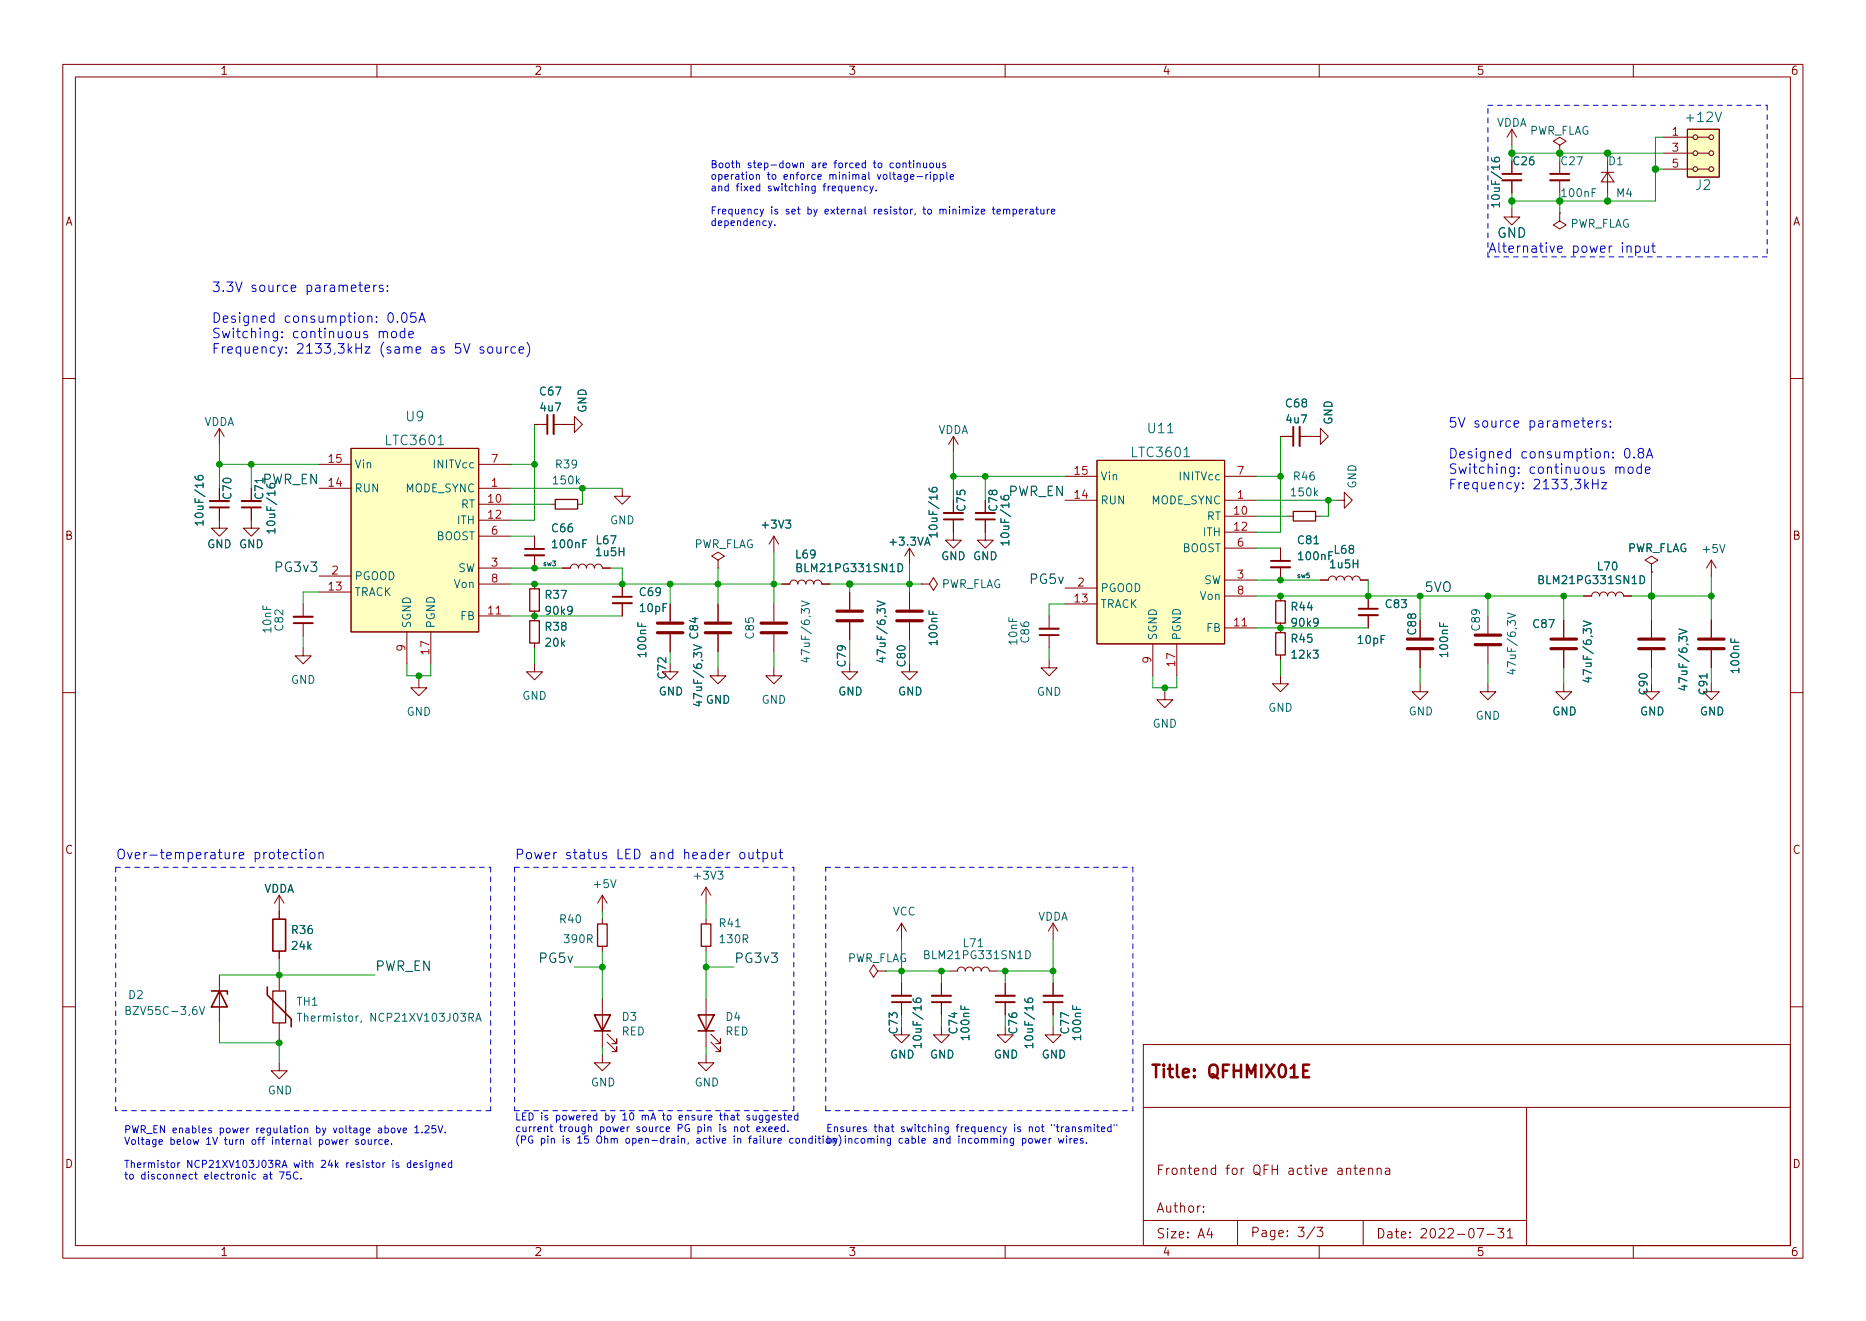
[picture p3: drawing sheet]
<svg xmlns="http://www.w3.org/2000/svg" width="297mm" height="210mm" viewBox="0 0 297 210" stroke-linecap="round" stroke-linejoin="round" font-family="sans-serif">
<g fill="none" stroke="#840000" stroke-width=".16">
<path d="M10 10.2h277v190.1h-277zM12 12.2h273v186.1h-273zM60 10.2v2M110 10.2v2M160 10.2v2M210 10.2v2M260 10.2v2M240.7 33.3v1.2h1.2l-1.2 1.3-1.3-1.3h1.3M240.7 20.6l-.8 1.2M240.7 20.6v2.5M240.7 25.6v2.1M240.7 28.7v2"/>
<path d="M240.7 20.6l.7 1.2M248.3 23.1l1-.6-1-.7-1 .7 1 .6v1.3M248.3 33.9v1.3l1 .6-1 .6-1-.6 1-.6M248.3 33.9h.1M248.3 25.6v2.1M248.3 28.7v2M254.9 27.4h2M255.9 27.4l1 1.6h-2zM255.9 25.6v5.1M264.8 26.9h4.7M264.8 24.4h4.7M264.8 21.8h4.7"/>
<path d="M268.6 20.6h5.1v7.6h-5.1zM270.3 26.9h1.7M270.3 24.4h1.7M270.3 21.8h1.7M10 60.2h2M34.9 68.2l-.7 1.3M34.9 68.2v2.5M34.9 68.2l.8 1.3M50.8 77.7h5.1M50.8 73.9h5.1M55.9 71.4h20.3v29.2h-20.3zM76.2 77.7h5.1"/>
<path d="M76.2 73.9h5.1M85.1 67.6h2M88.1 67.6h3.3v-1.3l1.3 1.3-1.3 1.2v-1.2M99.1 77.7v1.3h1.2l-1.2 1.3-1.3-1.3h1.3M151.8 69.5l-.8 1.2M151.8 69.5v2.5M151.8 69.5l.7 1.2M169.5 79.6h5.1M169.5 75.8h5.1M174.6 73.3h20.3v29.2h-20.3zM194.9 79.6h5.1M194.9 75.8h5.1"/>
<path d="M203.8 69.5h2.1M206.9 69.5h3.3v-1.3l1.3 1.3-1.3 1.2v-1.2M212.7 79.6h1.3v-1.2l1.3 1.2-1.3 1.3v-1.3M285 60.2h2M34.9 80.8v3.3h1.3l-1.3 1.2-1.2-1.2h1.2M40 80.8v3.3h1.3l-1.3 1.2-1.3-1.2h1.3M48.3 96.1v2.1M48.3 99.2v2M50.8 94.2h5.1M50.8 91.7h5.1M76.2 93h5.1M76.2 80.3h5.1"/>
<path d="M76.2 98h5.1M76.2 82.8h5.1M76.2 90.4h5.1M76.2 85.3h5.1M85.1 85.3v2.1M85.1 88.4v2M85.1 93v.7M85.1 97.3v1.5M87.6 80.3h.8M89.5 90.4h1.3a.64 .64 0 0 1 .6-.6 .64 .64 0 0 1 .7 .6 .64 .64 0 0 1 .6-.6 .64 .64 0 0 1 .6 .6 .64 .64 0 0 1 .7-.6 .64 .64 0 0 1 .6 .6 .64 .64 0 0 1 .6-.6 .64 .64 0 0 1 .7 .6h1.3M91.9 80.3h.8M99.1 93v2"/>
<path d="M99.1 96v2M106.7 96.1v2.8M114.3 89.1l1-.6-1-.6-1 .6 1 .6v1.3M114.3 90.4h.1M114.3 96.1v2.8M123.2 85.3v2.6M123.2 96.1v2.8M123.2 85.3l-.8 1.3M123.2 85.3l.8 1.3M124.5 93h1.2a.64 .64 0 0 1 .7-.7 .64 .64 0 0 1 .6 .7 .64 .64 0 0 1 .6-.7 .64 .64 0 0 1 .7 .7 .64 .64 0 0 1 .6-.7 .64 .64 0 0 1 .6 .7 .64 .64 0 0 1 .7-.7 .64 .64 0 0 1 .6 .7h1.3M135.3 94.2v2.8M135.3 99.1v2.7"/>
<path d="M144.8 87.2l-.8 1.3M144.8 87.2v2.6M144.8 94.2v2.8M144.8 99.1v2.7M144.8 87.2l.7 1.3M146.7 93h1.3l.6-1.1 .6 1.1-.6 1-.6-1M146.7 93h.1M151.8 82.7v3.3h1.2l-1.2 1.2-1.3-1.2h1.3M156.8 82.7v3.3h1.3l-1.3 1.2-1.2-1.2h1.2M167 98v2.1M169.5 96.1h5.1M169.5 93.6h5.1"/>
<path d="M194.9 94.9h5.1M194.9 92.3h5.1M194.9 82.2h5.1M194.9 99.9h5.1M194.9 84.7h5.1M194.9 87.2h5.1M203.8 87.2v2.1M203.8 90.3v2M203.8 94.9v.7M203.8 99.2v1.5M205.1 82.2h.8M209.4 82.2h.8"/>
<path d="M210.2 92.3h1.3a.64 .64 0 0 1 .6-.6 .64 .64 0 0 1 .6 .6 .64 .64 0 0 1 .7-.6 .64 .64 0 0 1 .6 .6 .64 .64 0 0 1 .6-.6 .64 .64 0 0 1 .7 .6 .64 .64 0 0 1 .6-.6 .64 .64 0 0 1 .6 .6h1.3M217.8 94.9v2M217.8 97.9v2M236.9 98v2.8M248.9 98.7v2.8M252.1 94.9h1.3a.64 .64 0 0 1 .6-.7 .64 .64 0 0 1 .6 .7 .64 .64 0 0 1 .7-.7 .64 .64 0 0 1 .6 .7 .64 .64 0 0 1 .6-.7 .64 .64 0 0 1 .7 .7 .64 .64 0 0 1 .6-.7 .64 .64 0 0 1 .6 .7h1.3M262.9 89.8l1-.7-1-.6-1 .6 1 .7v1.3M262.9 91.1h.1M262.9 98.7v2.8M272.4 89.1v2.6M272.4 98.7v2.8M272.4 89.1l-.7 1.3"/>
<path d="M272.4 89.1l.8 1.3M10 110.2h2M48.3 103.1v1.3h1.2l-1.2 1.3-1.3-1.3h1.3M64.8 100.6v5.1M66.7 108.2v1.3h1.2l-1.2 1.2-1.3-1.2h1.3M68.6 100.6v5.1M85.1 105.7v1.2h1.3l-1.3 1.3-1.3-1.3h1.3M85.1 102.4v.7M106.7 105.7v1.2h1.2l-1.2 1.3-1.3-1.3h1.3M106.7 101v2.8M114.3 106.3v1.3h1.3l-1.3 1.2-1.3-1.2h1.3M114.3 101v2.8"/>
<path d="M123.2 106.3v1.3h1.3l-1.3 1.2-1.3-1.2h1.3M123.2 101v2.8M135.3 105.7v1.2h1.2l-1.2 1.3-1.3-1.3h1.3M144.8 105.7v1.2h1.2l-1.2 1.3-1.3-1.3h1.3M167 105v1.3h1.3l-1.3 1.3-1.3-1.3h1.3M167 101.1v2M183.5 102.5v5.1M185.4 110.1v1.3h1.3l-1.3 1.2-1.3-1.2h1.3M187.3 102.5v5.1M203.8 107.6v1.2h1.3l-1.3 1.3-1.2-1.3h1.2M203.8 104.3v.7M226.1 108.8v1.3h1.2l-1.2 1.3-1.3-1.3h1.3"/>
<path d="M226.1 103.5v2.8M236.9 108.8v1.3h1.2l-1.2 1.3-1.3-1.3h1.3M236.9 102.9v2.8M248.9 108.8v1.3h1.3l-1.3 1.3-1.3-1.3h1.3M248.9 103.5v2.8M262.9 108.8v1.3h1.3l-1.3 1.3-1.3-1.3h1.3M262.9 103.5v2.8M272.4 108.8v1.3h1.3l-1.3 1.3-1.3-1.3h1.3M272.4 103.5v2.8M285 110.2h2M34.9 155.2v7.6M44.4 142.5v3.8"/>
<path d="M44.4 151.4v1.2M44.4 155.2v2.5M44.4 142.5l-.7 1.3M44.4 142.5l.8 1.3M95.9 142.5v2.5M95.9 146.3v.8M95.9 150.6v.8M95.9 159v7.6M95.9 142.5l-.8 1.3M95.9 142.5l.7 1.3M112.4 141.2v2.6M112.4 146.3v.8"/>
<path d="M112.4 150.6v.8M112.4 159v7.6M112.4 141.2l-.8 1.3M112.4 141.2l.8 1.3M139.7 154.6l-.6-1.1-.7 1.1 .7 1 .6-1h1.3M141 154.6h.1M143.5 146.9v2.6M143.5 156.5v2M143.5 159.5v2M143.5 146.9l-.8 1.3M143.5 146.9l.8 1.3M149.9 156.5v2"/>
<path d="M149.9 159.5v2M151.1 154.6h1.3a.64 .64 0 0 1 .6-.7 .64 .64 0 0 1 .7 .7 .64 .64 0 0 1 .6-.7 .64 .64 0 0 1 .6 .7 .64 .64 0 0 1 .7-.7 .64 .64 0 0 1 .6 .7 .64 .64 0 0 1 .6-.7 .64 .64 0 0 1 .7 .7h1.2M160 156.5v2M160 159.5v2M167.6 146.9l-.7 1.3M167.6 146.9v2.6M167.6 156.5v2M167.6 159.5v2M167.6 146.9l.8 1.3M10 160.2h2M44.4 169.2v1.2h1.3l-1.3 1.3-1.2-1.3h1.2M44.4 162.8v2.5"/>
<path d="M95.9 167.9v1.3h1.3l-1.3 1.2-1.3-1.2h1.3M96.6 165.9l1.6 1.5v-.8v.8h-.8M96.6 164.6l1.6 1.5v-.8v.8h-.8M112.4 167.9v1.3h1.3l-1.3 1.2-1.3-1.2h1.3M113.2 165.9l1.5 1.5v-.8v.8h-.8M113.2 164.6l1.5 1.5v-.8v.8h-.8M143.5 163.4v1.3h1.3l-1.3 1.3-1.3-1.3h1.3M149.9 163.4v1.3h1.2l-1.2 1.3-1.3-1.3h1.3M160 163.4v1.3h1.3l-1.3 1.3-1.3-1.3h1.3M167.6 163.4v1.3h1.3l-1.3 1.3-1.2-1.3h1.2M182 166.3h103v32h-103zM182 176.3h103"/>
<path d="M243 176.3v22M285 160.2h2M60 198.3v2M110 198.3v2M160 198.3v2M182 194.3h61M191.6 192.8v.1M191.6 192v.1M192.5 195.5l-.4 1h1M192.9 196v1M197 194.3v4M209.3 195.3l-1.3 1.9"/>
<path d="M209.6 195.3h1l-.5 .6 .4 .1v.7l-.2 .1h-.4l-.3-.1M210 198.3v2M215.5 185.9h.6M215.7 185.4v1.3l.1 .2h.3M216.5 186.4l.7-.1-.1-.3-.4-.1-.2 .2 .1 .8h.5M217 194.3v4M217.9 186.1l.2-.2 .3 .1 .1 .9M217.9 185.9v1M219.2 186.1l.2-.2 .4 .1 .1 .9M219.2 185.9v1M220.6 186h.5l.1 .9M221.2 186.3l-.5 .1a.29 .29 0 0 0-.2 .2 .29 .29 0 0 0 .2 .3h.5"/>
<path d="M235.1 195.5h1l-.6 1.5M236.7 196.5h1.2M238.4 195.5h1l-.5 .6 .4 .1v.7l-.2 .1h-.5l-.2-.1M239.9 196l.5-.5v1.5M239.9 197h.9M260 198.3v2M261 198.3h.1"/>
<circle cx="269.9" cy="26.9" r=".38"/>
<circle cx="269.9" cy="24.4" r=".38"/>
<circle cx="269.9" cy="21.8" r=".38"/>
<circle cx="272.4" cy="26.9" r=".38"/>
<circle cx="272.4" cy="21.8" r=".38"/>
<circle cx="272.4" cy="24.4" r=".38"/>
</g>
<path d="M207.5 170.4h.6M208.4 169.5h-.9v2h.9" fill="none" stroke="#840000" stroke-width=".4"/>
<g fill="none" stroke="#840000" stroke-width=".51">
<path d="M104.6 99.2h4.1M112.3 99.2h4M121.2 99.2h4M133.2 97.3h4.1M133.2 98.8h4.1M142.7 97.3h4.1M142.7 98.8h4.1M104.6 100.7h4.1M112.3 100.7h4M121.2 100.7h4M224 101.7h4.1M224 103.2h4.1"/>
<path d="M234.8 101.1h4.1M234.8 102.6h4.1M246.9 101.7h4.1M246.9 103.2h4.1M260.9 101.7h4M260.9 103.2h4M270.4 101.7h4M270.4 103.2h4"/>
</g>
<g fill="none" stroke="#840000" stroke-width=".33">
<path d="M239.1 28.7h3.1M246.8 28.7h3M33.4 79.8h3M38.5 79.8h3M88.1 66v3.1M206.9 67.9v3.1M46.7 98.2h3.1M83.6 88.4h3M97.5 96h3.1M150.2 81.7h3.1M155.3 81.7h3.1M202.3 90.3h3.1"/>
<path d="M216.3 97.9h3M165.5 100.1h3M142 158.5h3M148.3 158.5h3.1M158.5 158.5h3M166.1 158.5h3.1"/>
</g>
<g fill="none" stroke="#840000" stroke-width=".3">
<path d="M239.1 27.7h3.1M246.8 27.7h3M87.1 66v3.1M205.9 67.9v3.1M33.4 80.8h3M38.5 80.8h3M46.7 99.2h3.1M83.6 87.4h3M97.5 95h3.1M150.2 82.7h3.1M155.3 82.7h3.1M202.3 89.3h3.1"/>
<path d="M216.3 96.9h3M165.5 101.1h3M142 159.5h3M148.3 159.5h3.1M158.5 159.5h3M166.1 159.5h3.1"/>
</g>
<g fill="none" stroke="#006464" stroke-width=".16">
<path d="M237.4 25.1a.5 .5 0 0 0 .6 .7h.5l.1-.2 .1-.3-.1-.2-.4-.1-.2 .1-.1 .4 .3 .3M238.7 32.6h-1.3l.4 .3M238.7 32.2v.7M31.1 75.8a.5 .5 0 0 0 .5 .6h.5l.2-.1v-.4l-.1-.2h-.4l-.2 .1-.1 .3 .3 .3M147.9 77.7a.5 .5 0 0 0 .5 .6h.5l.2-.1 .1-.4-.2-.2h-.4l-.2 .1v.4l.2 .2M159.3 79a.5 .5 0 0 0 .6 .6h.5l.1-.2 .1-.3-.1-.2-.4-.1-.2 .2-.1 .3 .3 .3M32.3 83.2h-1.2l.3 .4M32.3 82.9v.7M43.8 84.5h-1.3l.3 .4M43.8 84.1v.8M127.6 95.6l1.2 .5-1.2 .4M139.6 95.6l1.3 .5-1.3 .4"/>
<path d="M143 89.7a.64 .64 0 0 1 .7 .7 .64 .64 0 0 1-.7 .6zM149.2 85.1h-1.3l.4 .4M149.2 84.8v.7M160.6 86.4h-1.3l.4 .4M160.6 86v.8M240 97.6l1.2 .4-1.2 .4M252 98.8l1.3 .4-1.3 .5M261.1 91.6a.64 .64 0 0 1 .7 .7 .64 .64 0 0 1-.7 .6zM110.4 102.6l1.3 .5-1.3 .4M111.3 111.6v.8l-.9-.3M128.4 104.6v.8l-.9-.3M140.5 104.6v.8l-.9-.3"/>
<path d="M240.8 106.5v.8l-.9-.3M252.9 107.8v.8l-.9-.3M267.3 100.1l1.2 .4-1.2 .4M268.1 109v.8l-.9-.3M145.4 159a.5 .5 0 0 0 .5 .6h.5l.2-.1v-.4l-.1-.2-.4-.1-.2 .2-.1 .3 .3 .3M163.1 159a.5 .5 0 0 0 .6 .6h.5l.1-.1 .1-.4-.1-.2-.4-.1-.2 .2-.1 .3 .3 .3M163.3 151.3a.64 .64 0 0 1 .7 .7 .64 .64 0 0 1-.7 .6zM20.1 160.8h.5l.1-.2-.1-.3-.5-.1v1.3h.5l.2-.3a.33 .33 0 0 0-.3-.4M31.7 160.2l.5 1.3 .4-1.3M47.3 161.3h.7M47.7 161.3v1.2M74.7 161.9h.6l.1-.2-.1-.3-.2-.1h-.4v1.2"/>
<path d="M75 161.9l.4 .6M75.7 162.5l.5-1.2 .4 1.2M75.9 162.2h.6M146.6 166.4h-1.2l.3 .4M146.6 166v.8M164.4 166.4h-1.3l.4 .4M164.4 166v.8"/>
</g>
<path d="M33.7 157.7h2.5v.5M34.9 157.7l1.3 2.6h-2.5zM42.5 157.1v1.3l3.9 3.8v1.2M43.4 146.3h2.1v5.1h-2.1zM94.6 161.5h2.6l-1.3 2.6zM94.6 164.1h2.6M111.1 161.5h2.6l-1.3 2.6zM111.1 164.1h2.6" fill="none" stroke="#840000" stroke-width=".25"/>
<path d="M88.4 79.5h3.5v1.5h-3.5zM84.3 98.8h1.6v3.6h-1.6zM84.3 93.7h1.6v3.6h-1.6zM203.1 95.6h1.5v3.6h-1.5zM205.9 81.4h3.5v1.5h-3.5zM203.1 100.7h1.5v3.6h-1.5zM43.4 157.7h2.1v5.1h-2.1zM95.1 147.1h1.5v3.5h-1.5zM111.6 147.1h1.6v3.5h-1.6z" fill="none" stroke="#840000" stroke-width=".2"/>
<g fill="#ffffc2" stroke="#ffffc2" stroke-width=".16">
<path d="M55.9 71.4h20.3v29.2h-20.3z"/>
<path d="M174.6 73.3h20.3v29.2h-20.3z"/>
<path d="M268.6 20.6h5.1v7.6h-5.1z"/>
</g>
<g fill="none" stroke="#0000c2" stroke-width=".16">
<path d="M122.4 35.1l.2 .8M122.9 35.1l-.4 1.1-.1 .1M123.3 35.8v.1M134.6 29.6v.7l.3 .1 .1-.1M135 29.6v.8M135.5 30l.6-.1-.1-.2-.3-.1-.2 .2 .1 .5h.4M136.6 29.7l.1-.1 .3 .1 .1 .7M136.6 29.6v.8M138.1 29.7l-.3-.1-.3 .2 .2 .5h.4M138.5 29.6l.2 .8M139 29.6l-.4 1.1-.1 .1M139.4 30.3v.1"/>
<path d="M142.8 26l.2-.1 .3 .3v.3l-.3 .2-.2-.1-.1-.1zM143.7 26l.2-.1 .3 .1v.7M143.7 25.9v.8M144.5 27.8v.9l-.3 .2h-.2M144.5 27.8h-.4l-.2 .2 .1 .5h.5M144.6 25.9h.5M144.8 25.6v.9l.3 .2M144.9 28.2l.6-.1-.1-.3h-.3l-.2 .1 .1 .6h.4M145.4 25.6v.1M145.4 25.9v.8M146 26l.1-.1 .3 .1 .1 .7M146 25.9v.8"/>
<path d="M146 28.1h.9M147 25.9l.1 .7 .2 .1 .2-.1M147.4 27.8v.7M147.5 25.9v.8M147.7 27.8l-.3 .2M148.1 26l.3-.1 .2 .3v.3l-.2 .2-.3-.1-.1-.1zM148.1 27.4v.1M148.1 27.8v.7M148.6 27.8h.4l.2 .2-.1 .5h-.5M148.6 27.8v1.1M149.1 25.9v.7l.3 .1 .2-.1M149.6 25.9v.8"/>
<path d="M149.7 27.8h.3l.2 .2-.1 .5h-.4M149.7 27.8v1.1M150.5 26l-.3-.1-.1 .2v.2l.4 .1v.2h-.4M150.7 27.4v1l.2 .1M151.3 28.2l.5-.1v-.3h-.4l-.1 .1v.6h.5M158 33.3h.4M158.1 32.9v1l.3 .2M158.7 33.7l.6-.1-.1-.2-.3-.1-.2 .2 .1 .5h.4M159.8 33.4l.1-.1 .3 .1v.7M159.8 33.3v.8M160.2 33.5l.2-.2 .3 .1v.7M161.3 33.4l.3-.1 .2 .2-.1 .5h-.4"/>
<path d="M161.3 33.3v1.1M162.3 33.7l.5-.1-.1-.2-.3-.1-.1 .2v.5h.4M163.3 33.3v.8M163.6 33.3l-.3 .2M164 33.4h.4l.1 .7M164.5 33.6h-.4l-.2 .2 .2 .3 .4-.1M164.9 33.3h.4M165 32.9v1l.3 .2M165.7 33.3v.7l.3 .1 .2-.1M166.2 33.3v.8M166.7 33.3v.8M167 33.3l-.3 .2"/>
<path d="M167.4 33.7l.5-.1v-.2l-.4-.1-.1 .2v.5h.5M259 39.3a.38 .38 0 0 1 .6 .1v.8M260.4 39.2h.4l.3 .2v.5l-.1 .2h-.6M260.4 39.2v1.5M261.7 39.2l.1 .9a.42 .42 0 0 0 .6-.1M262.4 39.2v1M262.9 39.2h.6M263.1 38.6v1.4l.1 .1 .3 .1M57.1 45.4h.6M57.3 44.9v1.3l.1 .1 .3 .1M58.1 45.9l.7-.2v-.2l-.5-.1-.2 .2 .1 .7h.6M59.5 45.4v1"/>
<path d="M59.9 45.4l-.3 .1-.1 .2M60.4 52.9a.38 .38 0 0 1 .6 .1v.8M60.9 45.5l-.3-.1-.2 .2v.2l.5 .2v.3h-.5M61 53l.2-.3 .4 .1 .1 1M61.7 46.3v.1M61.7 45.5v.1M62.4 52.9a.41 .41 0 0 1 .4-.2 .41 .41 0 0 1 .3 .3v.5a.41 .41 0 0 1-.4 .3 .41 .41 0 0 1-.4-.3zM63.3 51.2v.1M64.1 49.9l.3-.1a.95 .95 0 0 1 0 1.5l-.3-.1a1.28 1.28 0 0 1 0-1.3zM64.4 52.8l-.4-.1-.3 .3v.5l.1 .2h.6M64.4 52.2v1.6M65.1 53.3l.7-.2-.1-.3-.4-.1-.2 .3 .1 .7h.5"/>
<path d="M66.2 49.8h-.8v.7l.2-.1h.5l.1 .3v.5l-.2 .1h-.4l-.2-.1M66.7 51.3l.5-1.5 .5 1.5M66.8 50.9h.7M77 55.3l-.4-.1-.2 .2 .1 .2 .5 .2v.3h-.6M77.8 55.3a.41 .41 0 0 1 .6 .2v.4a.41 .41 0 0 1-.4 .3 .41 .41 0 0 1-.4-.3v-.4zM79.1 55.2l.1 .9a.41 .41 0 0 0 .5 0M79.7 55.2v1M80.5 55.2v1M80.9 55.2l-.3 .1-.1 .2M82.1 55.3l-.5-.1-.3 .3v.4l.2 .2h.6M82.6 55.7l.8-.1-.1-.3-.4-.1-.3 .2 .1 .7h.6M83.9 54.5a1.75 1.75 0 0 1 0 2.3"/>
<path d="M252.4 77.2l.5 .6M252.8 67.5l.7-.2-.1-.3h-.4l-.2 .2 .1 .7h.5M252.9 76.8l-.6 .6M253.5 76.3v1.5M253.5 77h.9M254.2 67v1M254.4 76.3v1.5M254.6 67h-.3l-.1 .3M255 76.8h.8l-.8 1h.8M255.6 67h-.3l-.3 .2 .1 .2 .5 .2v.3h-.6M256.3 67.8v.2M256.3 67v.2"/>
<path d="M257.2 74.5a.38 .38 0 0 1 .7 .1v.8M257.9 74.6l.2-.3 .3 .1 .1 1M258.8 71.4h.3a.96 .96 0 0 1 0 1.5h-.1a1.02 1.02 0 0 1-.2-1.5zM259.3 74.4a.41 .41 0 0 1 .7 .2v.5a.41 .41 0 0 1-.4 .3 .41 .41 0 0 1-.4-.3v-.5zM260.1 72.8v.1M261.1 72l-.3-.3v-.2l.3-.1h.4l.1 .3v.2l-.7 .2-.1 .2v.5l.3 .1h.3l.2-.3v-.3l-.2-.3M261.3 74.4l-.5-.1-.2 .3v.5l.1 .2h.6M261.3 73.8v1.6M261.9 74.8l.8-.1-.1-.3-.4-.1-.3 .3 .1 .7h.6M262.1 72.9l.5-1.5 .5 1.5M262.2 72.5h.7M45.1 136.2l.8-.2-.1-.3h-.5l-.2 .2 .1 .7h.6"/>
<path d="M47.2 135.7h-.5l-.3 .3v.4l.2 .2h.6M47.6 135.7h.6M47.8 135.2v1.3l.1 .1 .3 .1M48.7 135.2v.1M48.7 135.7v1M49.4 135.8a.41 .41 0 0 1 .4-.1 .41 .41 0 0 1 .3 .3v.4a.41 .41 0 0 1-.4 .3 .41 .41 0 0 1-.4-.3zM50.8 135.8a.38 .38 0 0 1 .6 .1v.8M50.8 135.7v1M117.8 135.8a.41 .41 0 0 1 .4-.1 .41 .41 0 0 1 .4 .3v.4a.41 .41 0 0 1-.4 .3 .41 .41 0 0 1-.4-.3zM119.2 135.7l.1 .9a.41 .41 0 0 0 .6-.1M119.9 135.7v1M120.4 135.7h.6"/>
<path d="M120.6 135.2v1.3l.1 .1 .3 .1M121.5 135.7h.4l.3 .3v.4l-.1 .2h-.6M121.5 135.7v1.5M122.8 135.7l.1 .9a.41 .41 0 0 0 .6-.1M123.5 135.7v1M124 135.7h.6M124.2 135.2v1.3l.1 .1 .3 .1M62.3 179.7l.2-.2 .3 .2 .1 .4-.1 .2h-.3l-.2-.1zM63.2 179.5l.3 .8 .3-.8M64.2 179.9l.5-.1v-.2l-.4-.1-.1 .2v.6h.5M66 179.5l.4-.3v1.1M67.7 179.3l.4-.1 .2 .3-.7 .8h.7"/>
<path d="M69.3 179.2h-.5l-.1 .5 .2-.1 .4 .1 .1 .1-.1 .4-.1 .1-.5-.1M69.7 179.2l.4 1.1 .4-1.1M116.9 179.5l.2-.1h.3v.7M118 179.4h.3l.2 .2v.3l-.2 .2h-.3l-.1-.2zM118.8 179.4h.5M119 179v.9l.3 .2M119.3 177.6l-.2-.1-.2 .2v.1l.4 .1v.3h-.4M119.9 177.5v.7l.3 .1 .2-.1M120.4 177.5v.8M120.5 179.7l.5-.1v-.2h-.4l-.1 .1v.6h.5M121.4 177.5v.9l-.2 .3-.3-.1M121.4 177.6l-.3-.1-.2 .2 .1 .5h.4"/>
<path d="M121.4 179.4l.6 .7M122 179.4l-.6 .7M122.4 179.7l.5-.1v-.2h-.4l-.1 .1v.6h.5M122.4 177.5v.9l-.2 .3-.3-.1M122.4 177.6l-.3-.1-.2 .2 .1 .5h.4M122.9 177.9l.6-.1-.1-.2-.3-.1-.2 .2 .1 .5h.4M123.4 179.7l.5-.1-.1-.2h-.3l-.1 .1v.6h.4M124.3 177.6l-.2-.1-.2 .2 .1 .1 .3 .1v.3h-.4M124.7 177.5h.5M124.9 177.1v1l.3 .2M124.9 179.4h-.3l-.3 .2 .1 .5h.5M124.9 179v1.1"/>
<path d="M125.5 177.9l.5-.1v-.2l-.4-.1-.1 .2v.5h.5M127 177.6l-.3-.1-.2 .2 .1 .5h.4M127 177.1v1.2M168.2 179.4h.4M168.3 179v.9l.3 .2M169 179.4v.7M169.3 179.4l-.3 .2M169.7 179.4h.4l.1 .7M170.2 179.6l-.4 .1-.2 .1 .2 .3h.4M170.7 179.5l.2-.1h.2l.1 .7M170.7 179.4v.7M172.1 179.4h-.2l-.2 .1v.2l.4 .1v.3h-.4"/>
<path d="M172.7 179.5l.1-.1h.3l.1 .7M172.7 179.4v.7M173.2 179.5l.1-.1h.3v.7M174.2 179v.1M174.2 179.4v.7M174.6 179.4h.4M174.7 179v.9l.3 .2M175.3 179.7l.6-.1-.1-.2h-.3l-.2 .1 .1 .6h.4M176.9 179.4h-.4l-.2 .2 .1 .5h.5M176.9 179v1.1M177.3 179v.2M177.8 179v.2"/>
<path d="M42 187h.5v.7M42.5 187.2h-.4l-.1 .2 .1 .3 .4-.1M42.9 186.9h.4M43.1 186.5v1l.2 .2M44.5 186.5h.7l-.5 1.2M46.2 186.5h-.5l-.1 .6 .2-.1h.4l.1 .2-.1 .4-.1 .1-.5-.1M47.4 186.6a.54 .54 0 0 0-.7 .4 .54 .54 0 0 0 .5 .7l.2-.1M47.9 187.6v.1M54.1 181.8l.5-.1-.1-.3h-.3l-.1 .1v.6h.4M55.1 181.4v.7M55.4 181.4l-.3 .2M57 181.4h-.2l-.2 .1 .1 .2 .3 .1v.3h-.4"/>
<path d="M57.6 181.5l.2-.1 .3 .1v.4l-.1 .2h-.2l-.2-.1zM58.6 181.4l.1 .7h.2l.2-.1M59.1 181.4v.7M59.7 181.4v.7M60 181.4l-.3 .2M60.9 181.4h-.4l-.2 .2 .1 .5h.5M61.3 181.8l.5-.1v-.3h-.3l-.2 .1v.6h.5M62.3 182v.1M63.5 185.1h-.3l-.2 .1 .1 .2 .4 .1v.3h-.5M65.4 185.1h-.4l-.2 .2 .1 .5h.5M65.4 184.7v1.1M65.9 185.4l.5-.1v-.2h-.4l-.1 .1v.6h.5"/>
<path d="M66 180.3h.7M67.2 180.2v.1M67.3 185.1h-.3l-.2 .1 .1 .2 .4 .1v.3h-.5M67.8 184.7v.1M67.8 185.1v.7M68.9 185.1v.9l-.3 .2h-.2M68.9 185.1h-.4l-.2 .2 .1 .5h.5M69.4 185.2l.2-.1h.2l.1 .7M69.4 185.1v.7M70.4 185.4l.5-.1v-.2h-.4l-.1 .1v.6h.5M70.9 180.2v.1M71.9 185.1h-.3l-.2 .2 .1 .5h.4"/>
<path d="M71.9 184.7v1.1M122.2 181.2v.7l.3 .1 .1-.2M122.6 181.2v.8M123.2 181.2v.8M123.5 181.2l-.3 .2M123.8 181.6l.6-.1-.1-.3h-.3l-.2 .2 .1 .5h.4M125.4 180v.1M126.2 181.2h-.3l-.2 .2 .1 .5h.4M126.8 181.2h.3l.2 .2v.3l-.2 .3-.3-.1-.1-.2zM127.8 181.3l.1-.1h.3l.1 .8M127.8 181.2v.8M129.3 181.2h-.3l-.3 .2 .2 .5h.4"/>
<path d="M129.3 180.8v1.2M129.8 180.8v.1M129.8 181.2v.8M130.2 181.2h.5M130.4 180.8v1l.3 .2M131 180.8v.1M164.7 181.2l.2 .8 .3-.6 .2 .6 .2-.8M166 181.6l.5-.1v-.3h-.4l-.1 .2v.5h.5M167 181.2v.8M167.3 181.2l-.3 .2M168.5 181.2l.2 .8 .2-.6 .2 .6 .2-.8M169.8 180.8v.1"/>
<path d="M169.8 181.2v.8M170.3 181.2v.8M170.7 181.2l-.4 .2M171 181.6l.5-.1v-.3h-.4l-.1 .2v.5h.5M172.4 181.2h-.3l-.1 .2v.1l.4 .1v.3h-.4M172.9 181.8v.2"/>
</g>
<g fill="none" stroke="#0000c2" stroke-width=".16" stroke-dasharray=".8 .8">
<path d="M236.9 16.8h44.4M281.3 16.8v24.1M236.9 40.9v-24.1M281.3 40.9h-44.4M18.4 138v38.8M18.4 138h59.7M78.1 138v38.8M81.9 138v38.8M81.9 138h44.5M131.4 138h48.9M180.3 138v38.8M78.1 176.8h-59.7"/>
<path d="M81.9 176.8h44.5M126.4 176.8v-38.8M131.4 176.8v-38.8M131.4 176.8h48.9"/>
</g>
<g fill="none" stroke="#009600" stroke-width=".16">
<path d="M240.7 23.1v1.3h24.1M240.7 30.7v2.6M248.3 30.7v3.2M255.9 24.4v1.2M255.9 30.7v1.3M263.5 26.9h1.3M264.8 21.8h-1.3v10.2h-22.8M34.9 70.7v7M34.9 73.9h15.9M40 73.9v3.8M81.3 73.9h3.8M81.3 77.7h17.8"/>
<path d="M85.1 67.6v15.2h-3.8M92.7 77.7v2.6M151.8 75.8h17.7M151.8 72v7.6M156.8 75.8v3.8M200 75.8h3.8M200 79.6h12.7M203.8 69.5v15.2h-3.8M211.5 79.6v2.6h-1.3M50.8 94.2h-2.5v1.9M81.3 93h43.2M81.3 98h17.8"/>
<path d="M81.3 90.4h8.2M81.3 85.3h3.8M81.3 80.3h6.3M97.2 90.4h1.9v2.6M106.7 93v3.1M114.3 90.4v5.7M123.2 87.9v8.2M132.1 93h14.6M135.3 93v1.2M144.8 89.8v4.4M169.5 96.1h-2.5v1.9M200 87.2h3.8"/>
<path d="M200 92.3h10.2M200 94.9h52.1M200 82.2h5.1M200 99.9h17.8M217.8 92.3v2.6M226.1 94.9v3.8M236.9 94.9v3.1M248.9 94.9v3.8M259.7 94.9h12.7M262.9 91.1v7.6M272.4 91.7v7M48.3 101.2v1.9"/>
<path d="M64.8 105.7v1.9h3.8v-1.9M66.7 107.6v.6M85.1 103.1v2.6M106.7 103.8v1.9M114.3 103.8v2.5M123.2 103.8v2.5M135.3 101.8v3.9M144.8 101.8v3.9M167 103.1v1.9M183.5 107.6v1.9h3.8v-1.9M185.4 109.5v.6M203.8 105v2.6"/>
<path d="M226.1 106.3v2.5M236.9 105.7v3.1M248.9 106.3v2.5M262.9 106.3v2.5M272.4 106.3v2.5M34.9 155.2h24.8M44.4 152.6v2.6M91.4 153.9h4.5M95.9 145v1.3M95.9 151.4v7.6M112.4 153.9h4.4M112.4 143.8v2.5"/>
<path d="M112.4 151.4v7.6M141 154.6h10.1M143.5 149.5v7M149.9 154.6v1.9M158.7 154.6h8.9M160 154.6v1.9M167.6 149.5v7M34.9 162.8v3.2h9.5M44.4 165.3v3.9M95.9 166.6v1.3M112.4 166.6v1.3M149.9 161.5v1.9"/>
<path d="M167.6 161.5v1.9"/>
</g>
<g fill="#009600" stroke="#009600" stroke-width=".16">
<circle cx="66.7" cy="107.6" r=".46"/>
<circle cx="44.4" cy="155.2" r=".46"/>
<circle cx="85.1" cy="93" r=".46"/>
<circle cx="44.4" cy="166" r=".46"/>
<circle cx="160" cy="154.6" r=".46"/>
<circle cx="167.6" cy="154.6" r=".46"/>
<circle cx="149.9" cy="154.6" r=".46"/>
<circle cx="123.2" cy="93" r=".46"/>
<circle cx="144.8" cy="93" r=".46"/>
<circle cx="114.3" cy="93" r=".46"/>
<circle cx="106.7" cy="93" r=".46"/>
<circle cx="135.3" cy="93" r=".51"/>
<circle cx="40" cy="73.9" r=".46"/>
<circle cx="85.1" cy="73.9" r=".46"/>
<circle cx="92.7" cy="77.7" r=".46"/>
<circle cx="85.1" cy="98" r=".46"/>
<circle cx="85.1" cy="90.4" r=".46"/>
<circle cx="34.9" cy="73.9" r=".46"/>
<circle cx="99.1" cy="93" r=".46"/>
<circle cx="143.5" cy="154.6" r=".46"/>
<circle cx="112.4" cy="153.9" r=".46"/>
<circle cx="95.9" cy="153.9" r=".46"/>
<circle cx="151.8" cy="75.8" r=".46"/>
<circle cx="156.8" cy="75.8" r=".46"/>
<circle cx="217.8" cy="94.9" r=".46"/>
<circle cx="226.1" cy="94.9" r=".46"/>
<circle cx="236.9" cy="94.9" r=".46"/>
<circle cx="203.8" cy="94.9" r=".46"/>
<circle cx="203.8" cy="99.9" r=".46"/>
<circle cx="263.5" cy="26.9" r=".51"/>
<circle cx="255.9" cy="32" r=".51"/>
<circle cx="240.7" cy="32" r=".51"/>
<circle cx="240.7" cy="24.4" r=".51"/>
<circle cx="248.3" cy="24.4" r=".51"/>
<circle cx="255.9" cy="24.4" r=".51"/>
<circle cx="248.3" cy="32" r=".51"/>
<circle cx="203.8" cy="92.3" r=".46"/>
<circle cx="203.8" cy="75.8" r=".46"/>
<circle cx="185.4" cy="109.5" r=".46"/>
<circle cx="211.5" cy="79.6" r=".46"/>
<circle cx="248.9" cy="94.9" r=".46"/>
<circle cx="262.9" cy="94.9" r=".51"/>
<circle cx="272.4" cy="94.9" r=".46"/>
</g>
<text font-size="2.8" fill="#840000" x="183" y="171.6">Title: QFHMIX01E</text>
<g font-size="2.1" fill="#006464">
<text x="268.6" y="19.4">+12V</text>
<text x="270" y="30.2">J2</text>
<text x="238.3" y="37.8">GND</text>
<text x="61.6" y="70.9">LTC3601</text>
<text x="64.7" y="67.1">U9</text>
<text x="182.8" y="69">U11</text>
<text x="41.7" y="77.1">PWR_EN</text>
<text x="180.4" y="72.8">LTC3601</text>
</g>
<g font-size="2.1" fill="#0000c2">
<text x="236.9" y="40.2">Alternative power input</text>
<text x="33.7" y="46.5">3.3V source parameters:</text>
<text x="33.7" y="51.4">Designed consumption: 0.05A</text>
<text x="33.7" y="53.8">Switching: continuous mode</text>
<text x="33.7" y="56.3">Frequency: 2133,3kHz (same as 5V source)</text>
<text x="230.5" y="68.1">5V source parameters:</text>
<text x="230.5" y="73">Designed consumption: 0.8A</text>
<text x="230.5" y="75.4">Switching: continuous mode</text>
<text x="230.5" y="77.9">Frequency: 2133,3kHz</text>
<text x="18.4" y="136.8">Over-temperature protection</text>
<text x="81.9" y="136.8">Power status LED and header output</text>
</g>
<g font-size="2.1" fill="#0f0f0f">
<text x="160.5" y="79">PWR_EN</text>
<text x="44.2" y="91">PG3v3</text>
<text x="164.1" y="92.9">PG5v</text>
<text x="226.7" y="94.2">5VO</text>
<text x="59.7" y="154.5">PWR_EN</text>
<text x="86" y="153.3">PG5v</text>
<text x="116.8" y="153.3">PG3v3</text>
</g>
<g font-size="2.1" fill="#840000">
<text x="184" y="187">Frontend for QFH active antenna</text>
<text x="184" y="193">Author:</text>
<text x="184" y="197.1">Size: A4</text>
<text x="199" y="196.9">Page: 3/3</text>
<text x="219" y="197.1">Date: 2022-07-31</text>
</g>
<g font-size="1.8" fill="#840000">
<text x="35" y="11.9">1</text>
<text x="85" y="11.9">2</text>
<text x="135" y="11.9">3</text>
<text x="185" y="11.9">4</text>
<text x="235" y="11.9">5</text>
<text x="285" y="11.9">6</text>
<text x="10.3" y="35.9">A</text>
<text x="285.3" y="35.9">A</text>
<text x="36.8" y="79.3" transform="rotate(-90 36.8 79.3)">C70</text>
<text x="41.9" y="79.3" transform="rotate(-90 41.9 79.3)">C71</text>
<text x="153.7" y="81.2" transform="rotate(-90 153.7 81.2)">C75</text>
<text x="158.7" y="81.2" transform="rotate(-90 158.7 81.2)">C78</text>
<text x="10.3" y="85.9">B</text>
<text x="285.3" y="85.9">B</text>
<text x="225.4" y="100.9" transform="rotate(-90 225.4 100.9)">C88</text>
<text x="10.3" y="135.9">C</text>
<text x="285.3" y="135.9">C</text>
<text x="10.3" y="185.9">D</text>
<text x="285.3" y="185.9">D</text>
<text x="35" y="199.9">1</text>
<text x="85" y="199.9">2</text>
<text x="135" y="199.9">3</text>
<text x="185" y="199.9">4</text>
<text x="235" y="199.9">5</text>
<text x="285" y="199.9">6</text>
</g>
<g font-size="1.8" fill="#006464">
<text x="238.2" y="20.2">VDDA</text>
<text x="243.3" y="21.4">PWR_FLAG</text>
<text x="241" y="26.3">C26</text>
<text x="256.1" y="26.3">D1</text>
<text x="238.8" y="32.3" transform="rotate(-90 238.8 32.3)">10uF/16</text>
<text x="248.7" y="31.4">100nF</text>
<text x="257.4" y="31.4">M4</text>
<text x="249.8" y="36.2">PWR_FLAG</text>
<text x="86" y="62.9">C67</text>
<text x="86.1" y="65.5">4u7</text>
<text x="93.3" y="65.7" transform="rotate(-90 93.3 65.7)">GND</text>
<text x="204.8" y="64.8">C68</text>
<text x="32.4" y="67.8">VDDA</text>
<text x="149.3" y="69.1">VDDA</text>
<text x="204.9" y="67.4">4u7</text>
<text x="212.1" y="67.6" transform="rotate(-90 212.1 67.6)">GND</text>
<text x="56.4" y="74.5">Vin</text>
<text x="69.2" y="74.5">INITVcc</text>
<text x="88.2" y="77.1">150k</text>
<text x="88.5" y="74.5">R39</text>
<text x="175.1" y="76.4">Vin</text>
<text x="187.9" y="76.4">INITVcc</text>
<text x="206" y="76.4">R46</text>
<text x="215.9" y="77.8" transform="rotate(-90 215.9 77.8)">GND</text>
<text x="32.4" y="82.9" transform="rotate(-90 32.4 82.9)">10uF/16</text>
<text x="56.4" y="78.4">RUN</text>
<text x="64.5" y="78.4">MODE_SYNC</text>
<text x="72.8" y="83.4">ITH</text>
<text x="73.3" y="80.9">RT</text>
<text x="97.1" y="83.4">GND</text>
<text x="175.1" y="80.3">RUN</text>
<text x="183.2" y="80.3">MODE_SYNC</text>
<text x="192.1" y="82.8">RT</text>
<text x="205.7" y="79">150k</text>
<text x="33" y="87.2">GND GND</text>
<text x="43.8" y="84.2" transform="rotate(-90 43.8 84.2)">10uF/16</text>
<text x="69.4" y="86">BOOST</text>
<text x="87.9" y="84.7">C66</text>
<text x="88.1" y="87.2">100nF</text>
<text x="95" y="88.5">1u5H</text>
<text x="95" y="86.6">L67</text>
<text x="110.3" y="87.2">PWR_FLAG</text>
<text x="121.5" y="84.1">+3V3</text>
<text x="126.7" y="88.9">L69</text>
<text x="141.8" y="86.8">+3.3VA</text>
<text x="149.2" y="84.8" transform="rotate(-90 149.2 84.8)">10uF/16</text>
<text x="149.8" y="89.1">GND GND</text>
<text x="160.7" y="86.1" transform="rotate(-90 160.7 86.1)">10uF/16</text>
<text x="188.1" y="87.9">BOOST</text>
<text x="191.6" y="85.3">ITH</text>
<text x="206.7" y="86.6">C81</text>
<text x="206.8" y="89.1">100nF</text>
<text x="212.5" y="88.1">L68</text>
<text x="258.9" y="87.9">PWR_FLAG</text>
<text x="271.2" y="88">+5V</text>
<text x="56.4" y="94.9">TRACK</text>
<text x="56.4" y="92.3">PGOOD</text>
<text x="72.4" y="93.6">Von</text>
<text x="72.8" y="91.1">SW</text>
<text x="86.9" y="95.3">R37</text>
<text x="101.9" y="94.9">C69</text>
<text x="127.2" y="91.1">BLM21PG331SN1D</text>
<text x="149.7" y="93.6">PWR_FLAG</text>
<text x="175.1" y="94.2">PGOOD</text>
<text x="191.1" y="95.5">Von</text>
<text x="191.6" y="93">SW</text>
<text x="211.8" y="90.4">1u5H</text>
<text x="245.4" y="93">BLM21PG331SN1D</text>
<text x="254.4" y="90.8">L70</text>
<text x="43.2" y="100.6" transform="rotate(-90 43.2 100.6)">10nF</text>
<text x="45.1" y="100.3" transform="rotate(-90 45.1 100.3)">C82</text>
<text x="65.4" y="100.1" transform="rotate(-90 65.4 100.1)">SGND</text>
<text x="69.2" y="100.1" transform="rotate(-90 69.2 100.1)">PGND</text>
<text x="73.3" y="98.7">FB</text>
<text x="86.9" y="100.4">R38</text>
<text x="87" y="97.8">90k9</text>
<text x="101.9" y="97.4">10pF</text>
<text x="111.1" y="101.6" transform="rotate(-90 111.1 101.6)">C84</text>
<text x="120" y="101.6" transform="rotate(-90 120 101.6)">C85</text>
<text x="175.1" y="96.8">TRACK</text>
<text x="184.1" y="102" transform="rotate(-90 184.1 102)">SGND</text>
<text x="188" y="102" transform="rotate(-90 188 102)">PGND</text>
<text x="192.1" y="100.6">FB</text>
<text x="205.6" y="97.2">R44</text>
<text x="205.8" y="99.7">90k9</text>
<text x="220.6" y="96.8">C83</text>
<text x="235.6" y="100.3" transform="rotate(-90 235.6 100.3)">C89</text>
<text x="244.1" y="99.9">C87</text>
<text x="86.9" y="102.9">20k</text>
<text x="102.9" y="104.4" transform="rotate(-90 102.9 104.4)">100nF</text>
<text x="106" y="107.9" transform="rotate(-90 106 107.9)">C72</text>
<text x="128.9" y="104.7" transform="rotate(-90 128.9 104.7)">47uF/6,3V</text>
<text x="134.6" y="106" transform="rotate(-90 134.6 106)">C79</text>
<text x="141" y="104.7" transform="rotate(-90 141 104.7)">47uF/6,3V</text>
<text x="144.1" y="106" transform="rotate(-90 144.1 106)">C80</text>
<text x="149.2" y="102.5" transform="rotate(-90 149.2 102.5)">100nF</text>
<text x="161.9" y="102.5" transform="rotate(-90 161.9 102.5)">10nF</text>
<text x="163.8" y="102.2" transform="rotate(-90 163.8 102.2)">C86</text>
<text x="205.6" y="102.3">R45</text>
<text x="205.8" y="104.8">12k3</text>
<text x="216.2" y="102.5">10pF</text>
<text x="230.5" y="104.4" transform="rotate(-90 230.5 104.4)">100nF</text>
<text x="241.3" y="106.6" transform="rotate(-90 241.3 106.6)">47uF/6,3V</text>
<text x="253.4" y="107.9" transform="rotate(-90 253.4 107.9)">47uF/6,3V</text>
<text x="276.9" y="106.9" transform="rotate(-90 276.9 106.9)">100nF</text>
<text x="46.3" y="108.8">GND</text>
<text x="64.7" y="113.9">GND</text>
<text x="83.1" y="111.4">GND</text>
<text x="104.8" y="110.7">GND</text>
<text x="111.8" y="111.7" transform="rotate(-90 111.8 111.7)">47uF/6,3V</text>
<text x="112.3" y="112">GND</text>
<text x="121.2" y="112">GND</text>
<text x="133.4" y="110.7">GND</text>
<text x="142.9" y="110.7">GND</text>
<text x="165" y="110.7">GND</text>
<text x="201.9" y="113.3">GND</text>
<text x="224.2" y="113.9">GND</text>
<text x="247.1" y="113.9">GND</text>
<text x="261.1" y="113.9">GND</text>
<text x="262.3" y="110.5" transform="rotate(-90 262.3 110.5)">C90</text>
<text x="268.6" y="109.2" transform="rotate(-90 268.6 109.2)">47uF/6,3V</text>
<text x="270.6" y="113.9">GND</text>
<text x="271.8" y="110.5" transform="rotate(-90 271.8 110.5)">C91</text>
<text x="183.5" y="115.8">GND</text>
<text x="234.9" y="114.5">GND</text>
<text x="41.9" y="142.1">VDDA</text>
<text x="94.7" y="141.3">+5V</text>
<text x="110.7" y="140">+3V3</text>
<text x="46.5" y="148.6">R36</text>
<text x="89.2" y="146.9">R40</text>
<text x="114.6" y="147.6">R41</text>
<text x="142.1" y="145.7">VCC</text>
<text x="165.1" y="146.5">VDDA</text>
<text x="46.6" y="151.2">24k</text>
<text x="90" y="150.1">390R</text>
<text x="114.7" y="150.1">130R</text>
<text x="134.7" y="153.1">PWR_FLAG</text>
<text x="147.6" y="152.6">BLM21PG331SN1D</text>
<text x="153.4" y="150.7">L71</text>
<text x="20.5" y="159">D2</text>
<text x="20.7" y="161.5">BZV55C-3,6V</text>
<text x="47.3" y="160.1">TH1</text>
<text x="48.6" y="162.6">Thermistor, NCP21XV103J03RA</text>
<text x="98.9" y="164.8">RED</text>
<text x="99.1" y="162.5">D3</text>
<text x="115.4" y="164.8">RED</text>
<text x="115.6" y="162.5">D4</text>
<text x="142.9" y="164.4" transform="rotate(-90 142.9 164.4)">C73</text>
<text x="146.7" y="166.1" transform="rotate(-90 146.7 166.1)">10uF/16</text>
<text x="152.4" y="164.4" transform="rotate(-90 152.4 164.4)">C74</text>
<text x="154.3" y="165.4" transform="rotate(-90 154.3 165.4)">100nF</text>
<text x="161.9" y="164.4" transform="rotate(-90 161.9 164.4)">C76</text>
<text x="164.5" y="166.1" transform="rotate(-90 164.5 166.1)">10uF/16</text>
<text x="170.2" y="164.4" transform="rotate(-90 170.2 164.4)">C77</text>
<text x="172.1" y="165.4" transform="rotate(-90 172.1 165.4)">100nF</text>
<text x="94" y="172.9">GND</text>
<text x="110.6" y="172.9">GND</text>
<text x="141.7" y="168.5">GND</text>
<text x="148" y="168.5">GND</text>
<text x="158.2" y="168.5">GND</text>
<text x="165.8" y="168.5">GND</text>
<text x="42.6" y="174.2">GND</text>
</g>
<g font-size="1.8" fill="#a90000">
<text x="266.2" y="21.6">1</text>
<text x="266.2" y="24.1">3</text>
<text x="266.2" y="26.7">5</text>
<text x="52.4" y="77.5">14</text>
<text x="52.4" y="73.7">15</text>
<text x="78.2" y="77.5">1</text>
<text x="78.2" y="73.7">7</text>
<text x="171.1" y="75.6">15</text>
<text x="197" y="75.6">7</text>
<text x="77.8" y="80">10</text>
<text x="77.8" y="82.5">12</text>
<text x="171.1" y="79.4">14</text>
<text x="196.5" y="81.9">10</text>
<text x="197" y="79.4">1</text>
<text x="78.2" y="85.1">6</text>
<text x="196.5" y="84.4">12</text>
<text x="197" y="87">6</text>
<text x="52.4" y="94">13</text>
<text x="52.8" y="91.4">2</text>
<text x="78.2" y="90.2">3</text>
<text x="78.2" y="92.7">8</text>
<text x="171.1" y="95.9">13</text>
<text x="171.6" y="93.3">2</text>
<text x="197" y="92.1">3</text>
<text x="197" y="94.6">8</text>
<text x="77.8" y="97.8">11</text>
<text x="196.5" y="99.7">11</text>
<text x="64.5" y="103.6" transform="rotate(-90 64.5 103.6)">9</text>
<text x="68.3" y="104.1" transform="rotate(-90 68.3 104.1)">17</text>
<text x="183.3" y="105.5" transform="rotate(-90 183.3 105.5)">9</text>
<text x="187.1" y="106" transform="rotate(-90 187.1 106)">17</text>
</g>
<text font-size="1.8" fill="#009600" x="248.6" y="26.3">C27</text>
<g font-size="1.6" fill="#0000c2">
<text x="113" y="26.8">Booth step-down are forced to continuous</text>
<text x="113" y="28.6">operation to enforce minimal voltage-ripple</text>
<text x="113" y="30.4">and fixed switching frequency.</text>
<text x="113" y="34.1">Frequency is set by external resistor, to minimize temperature</text>
<text x="113" y="36">dependency.</text>
<text x="81.9" y="178.3">LED is powered by 10 mA to ensure that suggested</text>
<text x="19.7" y="180.4">PWR_EN enables power regulation by voltage above 1.25V.</text>
<text x="19.7" y="182.2">Voltage below 1V turn off internal power source.</text>
<text x="19.7" y="185.9">Thermistor NCP21XV103J03RA with 24k resistor is designed</text>
<text x="81.9" y="180.2">current trough power source PG pin is not exeed.</text>
<text x="81.9" y="182">(PG pin is 15 Ohm open-drain, active in failure condition)</text>
<text x="131.4" y="180.2">Ensures that switching frequency is not &quot;transmited&quot;</text>
<text x="131.4" y="182">by incoming cable and incomming power wires.</text>
<text x="19.7" y="187.7">to disconnect electronic at 75C.</text>
</g>
<g font-size="1.1" fill="#0f0f0f">
<text x="86.4" y="90.1">sw3</text>
<text x="206.4" y="92">sw5</text>
</g>
</svg>
